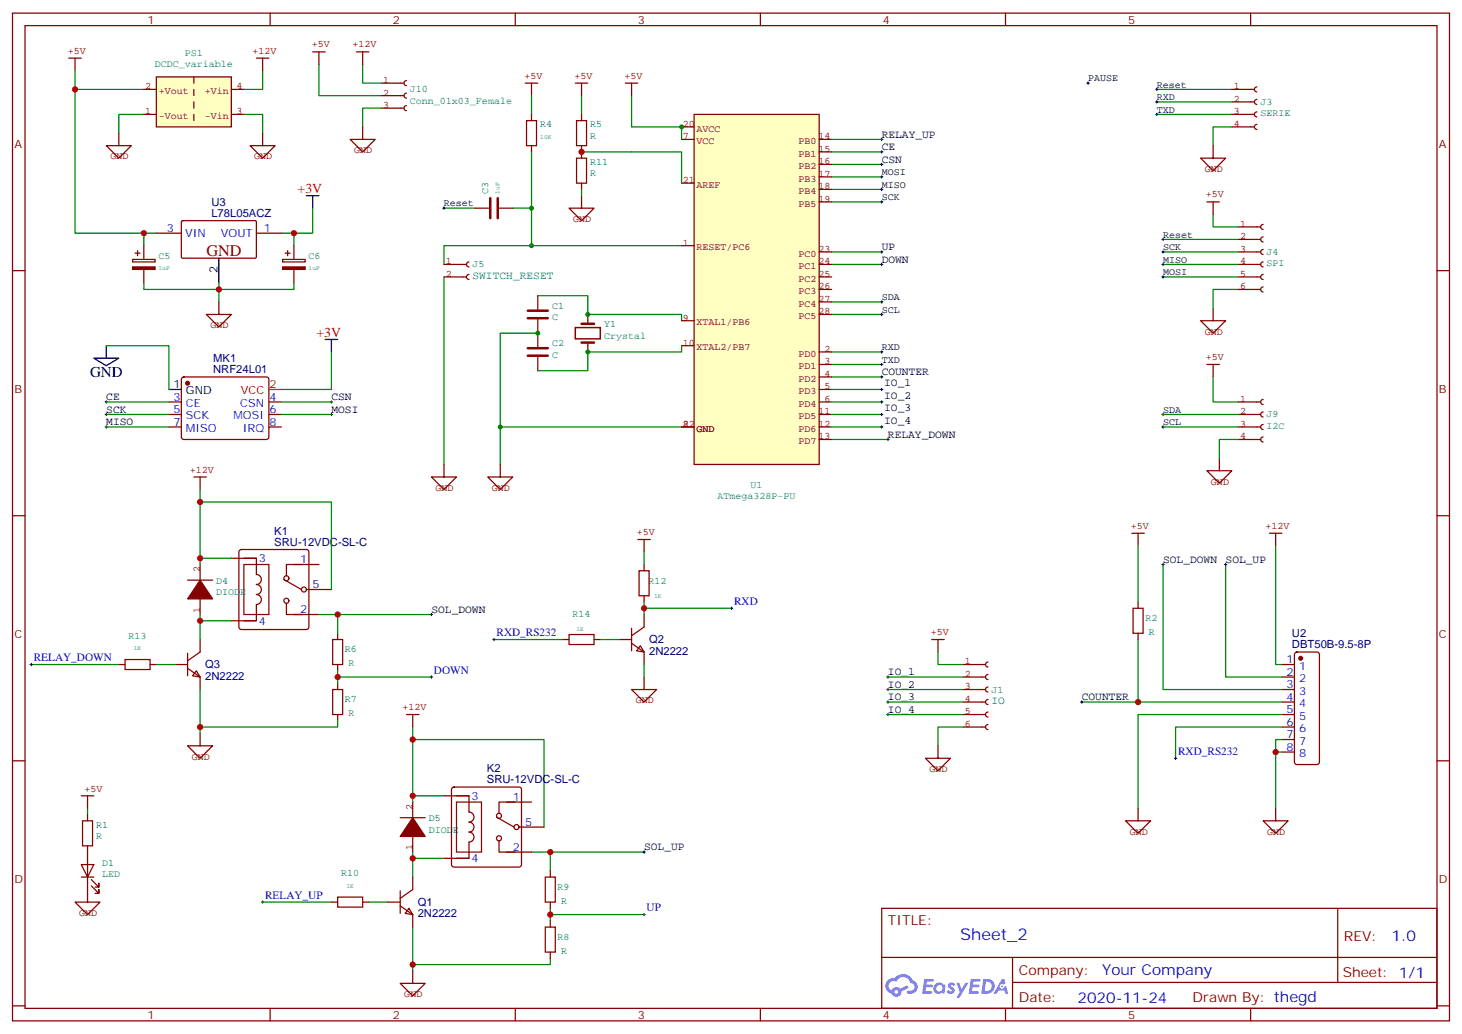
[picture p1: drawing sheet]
<svg xmlns="http://www.w3.org/2000/svg" width="412mm" height="292mm" viewBox="0 0 412 292" stroke-linecap="round" stroke-linejoin="round" font-family="sans-serif">
<g fill="none" stroke="#870000" stroke-width=".35">
<path d="M3.5 3.7h405.4v284.3h-405.4zM7.1 7.2h398.2v277.3h-398.2zM76.2 3.7v3.5M145.3 3.7v3.5M214.5 3.7v3.5M283.6 3.7v3.5M352.8 3.7v3.5M3.5 76.4h3.6M405.3 76.4h3.6M3.5 145.5h3.6M405.3 145.5h3.6M3.5 214.7h3.6"/>
<path d="M405.3 214.7h3.6M248.7 256.3h156.6v28.2h-156.6zM377.3 256.3v20.9M248.7 270.1h156.5M285.6 277.2h119.6M285.6 270.1v14.2M3.5 283.8h3.6M76.2 284.5v3.5M145.3 284.5v3.5M214.5 284.5v3.5M283.6 284.5v3.5M352.8 284.5v3.5"/>
<path d="M405.3 283.8h3.6"/>
</g>
<g fill="#5487ff">
<path d="M267.7 277.5a1.22 1.22 0 0 1 1.7 .2l-.4 .6a.47 .47 0 0 0-.3-.4 .47 .47 0 0 0-.5 .2v.1a1.23 1.23 0 0 1 .8 1.9 1.44 1.44 0 0 1-2-.2l.5-.6 .7 .5a.29 .29 0 0 0 .3-.3 .29 .29 0 0 0-.2-.3 1.04 1.04 0 0 1-.6-1.7z"/>
<path d="M260.7 276.2h2.4l.3 .2-.2 .5-1.8 .1-.1 .8h1.5l.3 .4-.3 .4h-1.6l-.2 1.1h1.7l.2 .3-.2 .3-2.6 .1z"/>
<path d="M273.8 276.2h2.4l.3 .2-.1 .5-1.8 .1-.2 .8h1.6l.3 .4-.4 .4-1.6-.1-.1 1.1 1.7 .1 .2 .3-.2 .3-2.6 .1z"/>
<path d="M282.6 276.2h.7l.3 1.3-.6 .3a.69 .69 0 0 0-1 .3 .69 .69 0 0 0 .4 .9 .69 .69 0 0 0 .9-.6l.5-.2 .6 2.2h-.8l-.2-.9h-1.8l-.5 .9h-.8z"/>
<path d="M269.8 277.3h.8l.6 1.8 1.1-1.8h.9l-2.6 4.2h-.8l.9-1.5z"/>
<path d="M277.4 276.2l-.6 4.2h1.3a2.11 2.11 0 0 0 2.5-2.1 2.11 2.11 0 0 0-2.5-2.1zM278.1 277a1.39 1.39 0 0 1 1.7 1.4 1.39 1.39 0 0 1-1.8 1.2h-.3z"/>
<path d="M263.7 277.8a1.54 1.54 0 0 0-.1 2.2 1.54 1.54 0 0 0 2.2 .1l.6 .3 .3-2.3-.2-.3h-.4a1.49 1.49 0 0 0-2.4 0zM264 278.8a.94 .94 0 0 1 1.8 0 .94 .94 0 0 1-1.8 0z"/>
<path d="M250.4 276.6a2.18 2.18 0 0 0 1.1 3.7 1.44 1.44 0 0 0 1.6 .9 1.44 1.44 0 0 0 1.2-1.4l2-1.1-.5-.7-1.9 1a1.47 1.47 0 0 0-2.4 .4 1.39 1.39 0 0 1-.7-1.9 1.39 1.39 0 0 1 2-.5 2.12 2.12 0 0 1 2.2-1.3 2.12 2.12 0 0 1 1.9 1.7 1.14 1.14 0 0 1 1.1 1.4 1.14 1.14 0 0 1-1.7 .7 .43 .43 0 0 0-.5 .4 .43 .43 0 0 0 .4 .5 1.98 1.98 0 0 0 2.5-1.2 1.98 1.98 0 0 0-1.2-2.6 3.1 3.1 0 0 0-5.3-.6l-.9 .1zM252.3 279.9a.55 .55 0 0 1 1.1 0 .55 .55 0 0 1-1.1 0z"/>
<circle cx="282.6" cy="278.3" r=".26"/>
</g>
<path d="M74.1 19.9v5.3h-5.3M90 18.2v8.8h17.6M102.3 18.2v5.3h5.3M40.6 25.2h-19.4v40.6h19.4M40.6 32.3h-7.1v5.3M68.8 32.3h5.3v5.3M107.6 30.5h-5.3v5.3M88.2 58.7v7.1h-5.3M234.6 42.9h14.1M234.6 46.4h14.1M44.1 65.8h-3.5v3.5M79.4 65.8h3.5v3.5" fill="none" stroke="#008500" stroke-width=".35"/>
<g fill="none" stroke="#850000" stroke-width=".35">
<path d="M72.3 16.4h3.5M74.1 16.4v3.5M88.2 14.6h3.5M90 14.6v3.6M100.5 14.6h3.6M102.3 14.6v3.6M33.5 37.6v3.5h3.5l-3.5 3.5-3.5-3.5h3.5M74.1 37.6v3.5h3.5l-3.5 3.5-3.5-3.5h3.5M102.3 35.8v3.5h3.5l-3.5 3.6-3.5-3.6h3.5M107.6 30.5h6.3M107.6 27h6.3M107.6 23.5h6.3"/>
<path d="M114.7 29.8a.71 .71 0 0 0-.8 .7 .71 .71 0 0 0 .8 .7M114.7 26.3a.71 .71 0 0 0-.8 .7 .71 .71 0 0 0 .8 .7M114.7 22.8a.71 .71 0 0 0-.8 .7 .71 .71 0 0 0 .8 .7M37.4 73.2h6.3v.7h-6.3zM38.1 71.4h1.4M38.8 70.7v1.4M40.6 69.3v3.9M40.6 76v3.9M79.7 73.2h6.4v.7h-6.4zM80.4 71.4h1.4M81.1 70.7v1.4M82.9 69.3v3.9"/>
<path d="M82.9 76v3.9M61.7 85.2v3.5h3.6l-3.6 3.6-3.5-3.6h3.5"/>
</g>
<g fill="#850000" stroke="#850000" stroke-width=".35">
<path d="M79.7 75.3h6.4v.7h-6.4z"/>
<path d="M37.4 75.3h6.3v.7h-6.3z"/>
</g>
<path d="M44.1 21.7h21.2v14.1h-21.2z" fill="#ffffc2" stroke="#850000" stroke-width=".35"/>
<g fill="none" stroke="#850000" stroke-width=".35">
<path d="M40.6 32.3h3.5M40.6 25.2h3.5M54.7 21.7v1.8M54.7 25.2v1.8M54.7 28.8v1.7M54.7 32.3v1.7M65.3 32.3h3.5M65.3 25.2h3.5M148.2 23.5h3.5M148.5 34h2.8v7.1h-2.8zM149.9 23.5v3.5M149.9 32.3v1.7"/>
<path d="M162.3 23.5h3.5M162.6 34h2.9v7.1h-2.9zM164 23.5v3.5M164 32.3v1.7M176.4 23.5h3.5M178.2 23.5v3.5M347.5 32.3h6.3M347.5 25.2h6.3M347.5 35.8h6.3M347.5 28.8h6.3M354.5 35.1a.71 .71 0 0 0-.7 .7 .71 .71 0 0 0 .7 .7M354.5 31.6a.71 .71 0 0 0-.7 .7 .71 .71 0 0 0 .7 .7"/>
<path d="M354.5 28a.71 .71 0 0 0-.7 .8 .71 .71 0 0 0 .7 .7M354.5 24.5a.71 .71 0 0 0-.7 .7 .71 .71 0 0 0 .7 .7M134.1 58.7h3.8M140.8 58.7h3.8M149.9 41.1v1.8M164 55.2v3.5h3.6l-3.6 3.6-3.5-3.6h3.5M164 41.1v1.8M340.4 57h3.6M342.2 41.1v3.5h3.5l-3.5 3.6-3.5-3.6h3.5M342.2 57v3.5M349.2 78.1h6.4M349.2 74.6h6.4"/>
<path d="M349.2 71.1h6.4M349.2 67.6h6.4M349.2 64h6.4M356.3 77.4a.71 .71 0 0 0-.7 .7 .71 .71 0 0 0 .7 .7M356.3 73.9a.71 .71 0 0 0-.7 .7 .71 .71 0 0 0 .7 .7M356.3 70.4a.71 .71 0 0 0-.7 .7 .71 .71 0 0 0 .7 .7M356.3 66.9a.71 .71 0 0 0-.7 .7 .71 .71 0 0 0 .7 .7M356.3 63.3a.71 .71 0 0 0-.7 .7 .71 .71 0 0 0 .7 .7M342.2 87v3.5h3.5l-3.5 3.5-3.5-3.5h3.5M349.2 81.7h6.4M356.3 81a.71 .71 0 0 0-.7 .7 .71 .71 0 0 0 .7 .7M340.4 102.8h3.6"/>
<path d="M342.2 102.8v3.6M349.2 116.9h6.4M349.2 113.4h6.4M356.3 119.8a.71 .71 0 0 0-.7 .7 .71 .71 0 0 0 .7 .7M356.3 116.2a.71 .71 0 0 0-.7 .7 .71 .71 0 0 0 .7 .8M356.3 112.7a.71 .71 0 0 0-.7 .7 .71 .71 0 0 0 .7 .7M125.2 131.1v3.5h3.6l-3.6 3.5-3.5-3.5h3.5M344 129.3v3.5h3.5l-3.5 3.5-3.6-3.5h3.6M349.2 124h6.4M349.2 120.5h6.4M356.3 123.3a.71 .71 0 0 0-.7 .7 .71 .71 0 0 0 .7 .7M22.9 224.5h3.6"/>
<path d="M23.3 231.6h2.8v7.1h-2.8zM24.7 238.7v15.8h3.5l-3.5 3.6-3.5-3.6h3.5M24.7 224.5v3.6M24.7 229.8v1.8M22.9 243.9h3.6l-1.8 3.6zM22.9 247.5h3.6M25.8 249.9l2.1 2.2v-1.1v1.1h-1.1M25.8 248.2l2.1 2.1v-1.1v1.1h-1.1"/>
</g>
<g fill="none" stroke="#008500" stroke-width=".35">
<path d="M149.9 27v5.3M164 27v5.3M178.2 27v8.8h14.1v3.5M326.3 32.3h21.2M326.3 28.8h21.2M326.3 25.2h21.2M347.5 35.8h-5.3v5.3M125.2 58.7h8.9M144.6 58.7h5.3M149.9 42.9v26.4M164 42.9h28.3v8.8M234.6 49.9h14.1"/>
<path d="M234.6 53.4h14.1M234.6 57h14.1M125.2 78.1v53M149.9 69.3h-24.7v5.3M149.9 69.3h42.4M234.6 74.6h14.1M234.6 71.1h14.1M328.1 74.6h21.1M328.1 71.1h21.1M328.1 78.1h21.1M328.1 67.6h21.1M342.2 60.5v3.5h7"/>
<path d="M165.8 88.7h26.5v1.8M192.3 97.5v1.8h-26.5M234.6 88.7h14.1M234.6 85.2h14.1M234.6 99.3h14.1M349.2 81.7h-7v5.3M234.6 106.4h14.1M234.6 102.8h14.1M328.1 116.9h21.1M342.2 106.4v7h7M192.3 120.5h-51.2v10.6M234.6 124h15.9"/>
<path d="M328.1 120.5h21.1M349.2 124h-5.2v5.3M24.7 228.1v1.7"/>
</g>
<g fill="none" stroke="#000" stroke-width=".28">
<path d="M306.6 23.5h.7M306.9 23.1v.7M326 32.3h.7M326 28.8h.7M326 25.2h.7M326.3 24.9v.7M326.3 28.4v.7M326.3 31.9v.7M124.9 58.7h.7M125.2 58.4v.7M248.4 46.4h.7M248.4 42.9h.7"/>
<path d="M248.4 49.9h.7M248.4 53.4h.7M248.4 57h.7M248.7 42.5v.7M248.7 46v.7M248.7 49.6v.7M248.7 53.1v.7M248.7 56.6v.7M248.4 74.6h.7M248.4 71.1h.7M248.7 70.7v.7M248.7 74.3v.7"/>
<path d="M327.7 74.6h.7M327.7 71.1h.7M327.7 78.1h.7M327.7 67.6h.7M328.1 67.2v.7M328.1 70.7v.7M328.1 74.3v.7M328.1 77.8v.7M248.4 88.7h.7M248.4 85.2h.7M248.4 99.3h.7M248.7 84.8v.7"/>
<path d="M248.7 88.4v.7M248.7 99v.7M248.4 106.4h.7M248.4 102.8h.7M248.7 102.5v.7M248.7 106v.7M327.7 116.9h.7M328.1 116.6v.7M250.1 124h.7M250.5 123.6v.8M327.7 120.5h.7M328.1 120.1v.7"/>
</g>
<path d="M138.3 55.9v5.7M140.4 55.9v5.7" fill="none" stroke="#850000" stroke-width=".71"/>
<path d="M195.8 32.3h35.3v98.8h-35.3z" fill="#ffffc2" stroke="#850000" stroke-width=".35"/>
<g fill="none" stroke="#850000" stroke-width=".35">
<path d="M19.4 16.4h3.5M21.2 16.4v3.5M192.3 39.3h3.5M192.3 35.8h3.5M231.1 39.3h3.5M162.6 44.6h2.9v7.1h-2.9zM164 42.9v1.7M164 51.7v1.7M192.3 51.7h3.5M231.1 42.9h3.5M231.1 46.4h3.5M231.1 49.9h3.5"/>
<path d="M231.1 53.4h3.5M231.1 57h3.5M125.2 74.6h6.4M125.2 78.1h6.4M132.3 77.4a.71 .71 0 0 0-.7 .7 .71 .71 0 0 0 .7 .7M132.3 73.9a.71 .71 0 0 0-.7 .7 .71 .71 0 0 0 .7 .7M192.3 69.3h3.5M231.1 71.1h3.5M231.1 74.6h3.5M231.1 78.1h3.5M151.7 83.4v3.9M151.7 90.1v7.8"/>
<path d="M165.8 88.7v2.7M165.8 96.7v2.6M192.3 97.5h3.5M192.3 90.5h3.5M231.1 99.3h3.5M231.1 81.7h3.5M231.1 85.2h3.5M231.1 88.7h3.5M151.7 100.7v3.9M231.1 116.9h3.5M231.1 102.8h3.5M231.1 106.4h3.5"/>
<path d="M231.1 109.9h3.5M231.1 113.4h3.5M54.7 134.6h3.5M56.4 134.6v3.5M141.1 131.1v3.5h3.5l-3.5 3.5-3.5-3.5h3.5M192.3 120.5h3.5M231.1 120.5h3.5M231.1 124h3.5M56.4 159.3v5.3M179.9 152.2h3.5M181.7 152.2v3.6M181.7 159.3v1.7"/>
<path d="M319.3 150.5h3.5M321 150.5v3.5M358.1 150.5h3.5M359.8 150.5v3.5M52.9 163.7h7.1M56.4 168.1v5.3M95.2 178.7v1.7M160.5 179h7.1v2.9h-7.1zM180.3 161h2.8v7.1h-2.8zM181.7 168.1v1.8M319.6 171.6h2.8v7.1h-2.8zM321 169.9v1.7"/>
<path d="M321 178.7v1.7M33.5 187.5h1.8M35.3 186.1h7v2.8h-7zM42.3 187.5h1.8M93.8 180.4h2.9v7.1h-2.9zM93.8 194.6h2.9v7h-2.9zM95.2 187.5v1.8M95.2 192.8v1.8M158.7 180.4h1.8M167.6 180.4h1.7M181.7 191v3.6h3.5l-3.5 3.5-3.5-3.5h3.5M262.8 180.4h3.5"/>
<path d="M264.6 180.4v3.6M271.6 187.5h6.4M271.6 198.1h6.4M271.6 194.6h6.4M271.6 191h6.4M278.7 197.4a.71 .71 0 0 0-.7 .7 .71 .71 0 0 0 .7 .7M278.7 193.9a.71 .71 0 0 0-.7 .7 .71 .71 0 0 0 .7 .7M278.7 190.3a.71 .71 0 0 0-.7 .7 .71 .71 0 0 0 .7 .7M278.7 186.8a.71 .71 0 0 0-.7 .7 .71 .71 0 0 0 .7 .7M56.4 206.9v3.5h3.6l-3.6 3.6-3.5-3.6h3.5M95.2 201.6v1.8M114.7 201.6h3.5"/>
<path d="M116.4 201.6v3.5M264.6 210.4v3.6h3.5l-3.5 3.5-3.5-3.5h3.5M271.6 201.6h6.4M271.6 205.1h6.4M278.7 204.4a.71 .71 0 0 0-.7 .7 .71 .71 0 0 0 .7 .7M278.7 200.9a.71 .71 0 0 0-.7 .7 .71 .71 0 0 0 .7 .7M112.9 230.7h7M116.4 226.3v5.3M116.4 235.1v5.3M321 228.1v3.5h3.6l-3.6 3.5-3.5-3.5h3.5M359.8 228.1v3.5h3.6l-3.6 3.5-3.5-3.5h3.5M93.5 254.5h1.7"/>
<path d="M95.2 253.1h7.1v2.8h-7.1zM102.3 254.5h1.8M153.8 247.5h2.8v7h-2.8zM155.2 245.7v1.8M155.2 254.5v1.8M155.2 259.8v1.8M116.4 273.9v3.6h3.5l-3.5 3.5-3.5-3.5h3.5M153.8 261.6h2.8v7h-2.8zM155.2 268.6v1.8"/>
</g>
<path d="M151.7 94h-10.6v26.5M151.7 83.4h14.1v5.3M165.8 99.3v5.3h-14.1M250.5 191h21.1M250.5 194.6h21.1M250.5 198.1h21.1M264.6 184v3.5h7M250.5 201.6h21.1M271.6 205.1h-7v5.3" fill="none" stroke="#008500" stroke-width=".35"/>
<path d="M148.9 98.2h5.6M148.9 89.8h5.6M148.9 87.7h5.6M164 91.4h3.6M164 96.7h3.6M148.9 100.4h5.6" fill="none" stroke="#850000" stroke-width=".71"/>
<path d="M162.3 92.4h7v3.2h-7z" fill="none" stroke="#850000" stroke-width=".42"/>
<g fill="none" stroke="#870000" stroke-width=".35">
<path d="M44.1 65.8h7.1M51.2 62.4l.3-.1h20.6l.2 .3v10.1l-.3 .1h-20.7l-.1-.3zM72.3 65.8h7.1M47.6 113.4h3.6M47.6 116.9h3.6M51.4 106.6l.5-.2h23.2l.5 .2 .2 .5v16.5l-.7 .4-23.5-.1-.4-.6v-16.2zM75.8 113.4h3.6M75.8 116.9h3.6M47.6 120.5h3.6M75.8 120.5h3.6M65.3 157.5h7M67.6 155.3l.5-.3h18.3l.5 .3 .2 .5v21.1l-.2 .5-.5 .2h-18.3l-.5-.2-.2-.5v-21.1z"/>
<path d="M68.8 157.5h3.5v4.6a1.41 1.41 0 0 1 1.4 1.4 1.41 1.41 0 0 1-1.4 1.4 1.41 1.41 0 0 1 1.4 1.4 1.41 1.41 0 0 1-1.4 1.4 1.41 1.41 0 0 1 1.4 1.5 1.41 1.41 0 0 1-1.4 1.4v4.6h-3.5M82.9 159.3h7.1M85.4 159.3h-4.6v3.2M65.3 175.2h7M80.1 163.5l4.9 2.8M80.8 170.2v3.2h4.6M82.9 173.4h7.1M86.4 166.3h7.1M178.2 177.3v6.3M181.7 173.4v3.5l-3.5 2.5M49.4 187.5h3.5M52.9 188.6l3.5 2.4v3.6"/>
<path d="M52.9 184.3v6.4M55.4 189.3l1 1.7-2.1-.3zM56.4 180.4v3.6l-3.5 2.4M174.6 180.4h3.6M178.2 181.5l3.5 2.5v3.5M180.6 182.2l1.1 1.8-2.1-.4zM361.6 187.5h3.5M361.6 191h3.5M361.6 194.6h3.5M361.6 198.1h3.5M365.4 184.2l.4-.2h5.7l.5 .2 .2 .5v30.3l-.3 .5-.4 .2h-5.7l-.5-.2-.2-.5v-30.3zM361.6 201.6h3.5"/>
<path d="M361.6 205.1h3.5M361.6 208.7h3.5M361.6 212.2h3.5M125.2 224.5h7.1M127.6 222.3l.5-.2h18.3l.5 .2 .2 .5v21.1l-.2 .5-.5 .3h-18.3l-.5-.3-.2-.5v-21.1zM128.8 224.5h3.5v4.6a1.41 1.41 0 0 1 1.4 1.4 1.41 1.41 0 0 1-1.4 1.5 1.41 1.41 0 0 1 1.4 1.4 1.41 1.41 0 0 1-1.4 1.4 1.41 1.41 0 0 1 1.4 1.4 1.41 1.41 0 0 1-1.4 1.4v4.6h-3.5M140.1 230.5l4.9 2.9M140.8 237.2v3.2h4.5M142.9 226.3h7M145.3 226.3h-4.5v3.2M146.4 233.4h7.1M109.4 254.5h3.5"/>
<path d="M112.9 255.6l3.5 2.5v3.5M112.9 251.4v6.3M115.4 256.3l1 1.8-2.1-.4zM116.4 247.5v3.5l-3.5 2.5M125.2 242.2h7.1M142.9 240.4h7"/>
<circle cx="80.8" cy="163.2" r=".71"/>
<circle cx="80.8" cy="169.5" r=".71"/>
<circle cx="85.7" cy="166.3" r=".71"/>
<circle cx="140.8" cy="236.5" r=".71"/>
<circle cx="140.8" cy="230.2" r=".71"/>
<circle cx="145.7" cy="233.4" r=".71"/>
</g>
<path d="M86.4 55.2h3.6M88.2 55.2v3.5M61.7 72.8v7.1M30 97.5v3.6M91.7 95.8h3.5M93.5 95.8v3.5M26.5 101.1h7l-3.5 2.1zM47.6 109.9h3.6" fill="none" stroke="#000" stroke-width=".35"/>
<g fill="none" stroke="#008700" stroke-width=".35">
<path d="M21.2 19.9v5.3M234.6 39.3h14.1M164 53.4v1.8M40.6 79.9v1.8h42.3v-1.8M61.7 79.9v5.3M30 97.5h17.6v12.4M93.5 99.3v10.6h-14.1M30 113.4h17.6M30 116.9h17.6M79.4 113.4h14.1M79.4 116.9h14.1M234.6 113.4h14.1"/>
<path d="M234.6 116.9h14.1M234.6 109.9h14.1M30 120.5h17.6M56.4 138.1v3.5M234.6 120.5h14.1M56.4 157.5v-15.9h37.1v24.7M65.3 157.5h-8.9v1.8M181.7 155.8v3.5M321 154v15.9M328.1 159.3v35.3h33.5M345.7 159.3v31.7h15.9M359.8 154v33.5h1.8"/>
<path d="M56.4 173.4v7M56.4 175.2h8.9M90 173.4h5.2v5.3M95.2 173.4h26.5M181.7 169.9v3.5M181.7 171.6h24.7M8.8 187.5h24.7M44.1 187.5h5.3M56.4 194.6v12.3M95.2 189.3v3.5M95.2 191h26.5M139.3 180.4h19.4"/>
<path d="M169.3 180.4h5.3M181.7 187.5v3.5M305.2 198.1h56.4M321 180.4v17.7M95.2 203.4v1.7h-38.8M116.4 205.1v3.6M361.6 205.1h-30v8.9M361.6 212.2h-1.8v15.9M361.6 208.7h-1.8v3.5M361.6 201.6h-40.6v26.5M116.4 224.5v-15.8h37.1v24.7M125.2 224.5h-8.8v1.8"/>
<path d="M74.1 254.5h19.4M104.1 254.5h5.3M116.4 240.4v7.1M116.4 242.2h8.8M149.9 240.4h5.3v5.3M155.2 258.1h26.5M155.2 256.3v3.5M155.2 240.4h26.5M116.4 261.6v12.3M155.2 270.4v1.8h-38.8"/>
</g>
<g fill="#870000" stroke="#870000" stroke-width=".35">
<circle cx="52.9" cy="108.1" r=".53"/>
<circle cx="366.9" cy="185.7" r=".53"/>
</g>
<path d="M75.8 109.9h3.6" fill="none" stroke="#f00" stroke-width=".35"/>
<g fill="none" stroke="#000" stroke-width=".28">
<path d="M248.4 39.3h.7M248.7 39v.7M29.6 113.4h.7M29.6 116.9h.7M30 113.1v.7M30 116.6v.7M93.1 113.4h.7M93.1 116.9h.7M93.5 113.1v.7M93.5 116.6v.7M248.4 113.4h.7M248.4 116.9h.7"/>
<path d="M248.4 109.9h.7M248.7 109.5v.7M248.7 113.1v.7M248.7 116.6v.7M29.6 120.5h.7M30 120.1v.7M248.4 120.5h.7M248.7 120.1v.7M327.7 159.3h.7M328.1 158.9v.7M345.4 159.3h.7M345.7 158.9v.7"/>
<path d="M121.4 173.4h.7M121.7 173v.7M206 171.6h.7M206.4 171.3v.7M8.5 187.5h.7M8.8 187.1v.8M121.4 191h.7M121.7 190.7v.7M139 180.4h.7M139.3 180.1v.7M250.1 191h.7M250.1 198.1h.7"/>
<path d="M250.1 194.6h.7M250.5 190.7v.7M250.5 194.2v.7M250.5 197.7v.7M304.8 198.1h.7M305.2 197.7v.7M250.1 201.6h.7M250.5 201.3v.7M331.3 214h.7M331.6 213.6v.7M73.7 254.5h.7M74.1 254.2v.7"/>
<path d="M181.3 258.1h.7M181.3 240.4h.7M181.7 240.1v.7M181.7 257.7v.7"/>
</g>
<path d="M68.8 159.3h7v14.1h-7zM128.8 226.3h7v14.1h-7z" fill="none" stroke="#870f00" stroke-width=".35"/>
<g fill="#850000" stroke="#850000" stroke-width=".35">
<path d="M56.4 163.7l3.6 5.3h-7.1z"/>
<path d="M116.4 230.7l3.5 5.3h-7z"/>
</g>
<g fill="#008500">
<circle cx="149.9" cy="58.7" r=".71"/>
<circle cx="149.9" cy="69.3" r=".71"/>
<circle cx="192.3" cy="35.8" r=".71"/>
<circle cx="141.1" cy="120.5" r=".71"/>
<circle cx="151.7" cy="94" r=".71"/>
<circle cx="165.8" cy="99.3" r=".71"/>
<circle cx="165.8" cy="88.7" r=".71"/>
</g>
<g fill="#c00">
<circle cx="40.6" cy="65.8" r=".88"/>
<circle cx="82.9" cy="65.8" r=".88"/>
<circle cx="61.7" cy="81.7" r=".88"/>
<circle cx="21.2" cy="25.2" r=".88"/>
<circle cx="164" cy="42.9" r=".88"/>
<circle cx="56.4" cy="175.2" r=".88"/>
<circle cx="56.4" cy="157.5" r=".88"/>
<circle cx="56.4" cy="205.1" r=".88"/>
<circle cx="56.4" cy="141.6" r=".88"/>
<circle cx="95.3" cy="191" r=".88"/>
<circle cx="155.2" cy="258.1" r=".88"/>
<circle cx="116.4" cy="208.7" r=".88"/>
<circle cx="116.4" cy="272.2" r=".88"/>
<circle cx="116.4" cy="224.5" r=".88"/>
<circle cx="116.4" cy="242.2" r=".88"/>
<circle cx="181.7" cy="171.6" r=".88"/>
<circle cx="95.3" cy="173.4" r=".88"/>
<circle cx="155.2" cy="240.4" r=".88"/>
<circle cx="359.8" cy="212.2" r=".88"/>
<circle cx="321" cy="198.1" r=".88"/>
</g>
<text font-size="4.6" fill="#800" x="58.2" y="72.1">GND</text>
<text font-size="4.6" fill="#00f" x="270.8" y="265.3">Sheet_2</text>
<text font-size="4.2" x="25.4" y="106.4">GND</text>
<g font-size="4.2" fill="#00f">
<text x="392.5" y="265.6">1.0</text>
<text x="310.9" y="275.1">Your Company</text>
<text x="304" y="282.9">2020-11-24</text>
</g>
<g font-size="3.9" fill="#f00">
<text x="84" y="54.5">+3V</text>
<text x="89.3" y="95.1">+3V</text>
</g>
<g font-size="3.9" fill="#800">
<text x="250.5" y="260.9">TITLE:</text>
<text x="379.1" y="265.6">REV:</text>
<text x="287.4" y="275.1">Company:</text>
<text x="378.7" y="275.7">Sheet: 1/1</text>
<text x="287.4" y="282.8">Date:</text>
<text x="336.4" y="282.8">Drawn By: thegd</text>
</g>
<g font-size="3.2" fill="#800">
<text x="41.6" y="6.7">1</text>
<text x="110.8" y="6.7">2</text>
<text x="179.9" y="6.7">3</text>
<text x="249.1" y="6.7">4</text>
<text x="318.2" y="6.7">5</text>
<text x="4.1" y="41.8">A</text>
<text x="405.9" y="41.8">A</text>
<text x="4.1" y="110.9">B</text>
<text x="405.9" y="110.9">B</text>
<text x="4.1" y="180.1">C</text>
<text x="405.9" y="180.1">C</text>
<text x="4.1" y="249.2">D</text>
<text x="405.9" y="249.2">D</text>
<text x="41.6" y="287.5">1</text>
<text x="110.8" y="287.5">2</text>
<text x="179.9" y="287.5">3</text>
<text x="249.1" y="287.5">4</text>
<text x="318.2" y="287.5">5</text>
</g>
<g font-size="3.2">
<text x="248.7" y="38.8">RELAY_UP</text>
<text x="248.7" y="45.9">CSN</text>
<text x="248.7" y="42.3">CE</text>
<text x="248.7" y="70.6">UP</text>
<text x="61.4" y="77" transform="rotate(-90 61.4 77)">2</text>
<text x="248.7" y="74.1">DOWN</text>
<text x="248.7" y="105.8">COUNTER</text>
<text x="30" y="112.9">CE</text>
<text x="49" y="109.5">1</text>
<text x="52.5" y="111.3">GND</text>
<text x="93.5" y="112.9">CSN</text>
<text x="249.4" y="109">IO_1</text>
<text x="249.4" y="112.5">IO_2</text>
<text x="30" y="116.4">SCK</text>
<text x="30" y="119.9">MISO</text>
<text x="93.5" y="116.4">MOSI</text>
<text x="249.4" y="116.1">IO_3</text>
<text x="249.4" y="119.6">IO_4</text>
<text x="250.5" y="123.5">RELAY_DOWN</text>
<text x="328.1" y="158.8">SOL_DOWN</text>
<text x="345.7" y="158.8">SOL_UP</text>
<text x="121.7" y="172.9">SOL_DOWN</text>
<text x="250.5" y="190.5">IO_1</text>
<text x="250.5" y="194">IO_2</text>
<text x="250.5" y="197.6">IO_3</text>
<text x="305.2" y="197.6">COUNTER</text>
<text x="250.5" y="201.1">IO_4</text>
<text x="181.7" y="239.9">SOL_UP</text>
</g>
<g font-size="3.2" fill="#000080">
<text x="59.6" y="58">U3</text>
<text x="59.6" y="61.2">L78L05ACZ</text>
<text x="60.1" y="105.3">NRF24L01</text>
<text x="60.1" y="102.1">MK1</text>
<text x="77.4" y="154">SRU-12VDC-SL-C</text>
<text x="77.4" y="150.8">K1</text>
<text x="364.4" y="179.6">U2</text>
<text x="183.1" y="184.7">2N2222</text>
<text x="183.1" y="181.5">Q2</text>
<text x="364.4" y="182.8">DBT50B-9.5-8P</text>
<text x="57.9" y="191.7">2N2222</text>
<text x="57.9" y="188.6">Q3</text>
<text x="137.3" y="221">SRU-12VDC-SL-C</text>
<text x="137.3" y="217.8">K2</text>
<text x="117.8" y="255.6">Q1</text>
<text x="117.8" y="258.8">2N2222</text>
</g>
<g font-size="3.2" fill="#00f">
<text x="47" y="65.4">3</text>
<text x="74.4" y="65.4">1</text>
<text x="52.2" y="66.9">VIN</text>
<text x="62.3" y="66.9">VOUT</text>
<text x="49" y="113.1">3</text>
<text x="76" y="113.1">4</text>
<text x="49" y="116.6">5</text>
<text x="52.5" y="114.8">CE</text>
<text x="52.5" y="118.4">SCK</text>
<text x="65.9" y="118.4">MOSI</text>
<text x="67.8" y="114.8">CSN</text>
<text x="76" y="116.6">6</text>
<text x="49" y="120.1">7</text>
<text x="52.5" y="121.9">MISO</text>
<text x="68.5" y="121.9">IRQ</text>
<text x="76" y="120.1">8</text>
<text x="73" y="158.6">3</text>
<text x="84.7" y="158.9">1</text>
<text x="88.2" y="166">5</text>
<text x="84.7" y="173">2</text>
<text x="207.1" y="170.7">RXD</text>
<text x="73" y="176.2">4</text>
<text x="140.1" y="179.6">RXD_RS232</text>
<text x="9.5" y="186.6">RELAY_DOWN</text>
<text x="122.4" y="190.1">DOWN</text>
<text x="362.9" y="187.1">1</text>
<text x="362.9" y="190.7">2</text>
<text x="366.4" y="188.9">1</text>
<text x="362.9" y="194.2">3</text>
<text x="362.9" y="197.7">4</text>
<text x="366.4" y="192.4">2</text>
<text x="366.4" y="196">3</text>
<text x="362.9" y="201.3">5</text>
<text x="366.4" y="199.5">4</text>
<text x="366.4" y="203">5</text>
<text x="362.9" y="204.8">6</text>
<text x="362.9" y="208.3">7</text>
<text x="366.4" y="206.6">6</text>
<text x="332.3" y="213.1">RXD_RS232</text>
<text x="362.9" y="211.8">8</text>
<text x="366.4" y="210.1">7</text>
<text x="366.4" y="213.6">8</text>
<text x="133" y="225.6">3</text>
<text x="144.6" y="226">1</text>
<text x="148.2" y="233">5</text>
<text x="133" y="243.2">4</text>
<text x="144.6" y="240.1">2</text>
<text x="74.8" y="253.6">RELAY_UP</text>
<text x="182.4" y="257.2">UP</text>
</g>
<g font-size="3.2" fill="#008484">
<text x="133.3" y="78.7">SWITCH_RESET</text>
<text x="279.7" y="198.6">IO</text>
</g>
<g font-size="3.2" fill="#f00">
<text x="67.9" y="111.3">VCC</text>
<text x="76" y="109.5">2</text>
</g>
<g font-size="2.8" fill="#840000">
<text x="19.2" y="15.2">+5V</text>
<text x="71.2" y="15.2">+12V</text>
<text x="87.9" y="13.4">+5V</text>
<text x="99.4" y="13.4">+12V</text>
<text x="108.1" y="23.4">1</text>
<text x="147.9" y="22.2">+5V</text>
<text x="162" y="22.2">+5V</text>
<text x="176.1" y="22.2">+5V</text>
<text x="40.9" y="25.2">2</text>
<text x="44.8" y="26.5">+Vout</text>
<text x="57.8" y="26.5">+Vin</text>
<text x="66.7" y="25.2">4</text>
<text x="108.1" y="27">2</text>
<text x="348" y="25.2">1</text>
<text x="348" y="28.7">2</text>
<text x="40.9" y="32.2">1</text>
<text x="44.8" y="33.6">-Vout</text>
<text x="57.8" y="33.6">-Vin</text>
<text x="66.7" y="32.2">3</text>
<text x="108.1" y="30.5">3</text>
<text x="192.6" y="35.8">20</text>
<text x="348" y="32.2">3</text>
<text x="348" y="35.8">4</text>
<text x="192.6" y="39.3">7</text>
<text x="196.5" y="37.1">AVCC</text>
<text x="196.5" y="40.7">VCC</text>
<text x="225.3" y="40.7">PB0</text>
<text x="230.9" y="39.3">14</text>
<text x="31.2" y="45">GND</text>
<text x="71.7" y="45">GND</text>
<text x="99.9" y="43.2">GND</text>
<text x="225.3" y="44.2">PB1</text>
<text x="225.3" y="47.7">PB2</text>
<text x="230.9" y="42.8">15</text>
<text x="230.9" y="46.4">16</text>
<text x="192.6" y="51.6">21</text>
<text x="196.5" y="53">AREF</text>
<text x="225.3" y="51.2">PB3</text>
<text x="230.9" y="49.9">17</text>
<text x="230.9" y="53.4">18</text>
<text x="339.8" y="48.5">GND</text>
<text x="225.3" y="54.8">PB4</text>
<text x="225.3" y="58.3">PB5</text>
<text x="230.9" y="56.9">19</text>
<text x="340.2" y="55.7">+5V</text>
<text x="161.7" y="62.6">GND</text>
<text x="349.8" y="64">1</text>
<text x="192.6" y="69.3">1</text>
<text x="196.5" y="70.6">RESET/PC6</text>
<text x="230.9" y="71">23</text>
<text x="349.8" y="67.5">2</text>
<text x="349.8" y="71">3</text>
<text x="125.8" y="74.6">1</text>
<text x="225.3" y="72.4">PC0</text>
<text x="225.3" y="75.9">PC1</text>
<text x="230.9" y="74.6">24</text>
<text x="349.8" y="74.6">4</text>
<text x="125.8" y="78.1">2</text>
<text x="225.3" y="79.5">PC2</text>
<text x="225.3" y="83">PC3</text>
<text x="230.9" y="78.1">25</text>
<text x="230.9" y="81.6">26</text>
<text x="349.8" y="78.1">5</text>
<text x="349.8" y="81.6">6</text>
<text x="225.3" y="86.5">PC4</text>
<text x="230.9" y="85.2">27</text>
<text x="230.9" y="88.7">28</text>
<text x="59.4" y="92.6">GND</text>
<text x="192.6" y="90.5">9</text>
<text x="196.5" y="91.8">XTAL1/PB6</text>
<text x="225.3" y="90">PC5</text>
<text x="339.8" y="94.4">GND</text>
<text x="192.6" y="97.5">10</text>
<text x="196.5" y="98.9">XTAL2/PB7</text>
<text x="225.3" y="100.6">PD0</text>
<text x="232.6" y="99.3">2</text>
<text x="340.2" y="101.6">+5V</text>
<text x="225.3" y="104.2">PD1</text>
<text x="225.3" y="107.7">PD2</text>
<text x="232.6" y="102.8">3</text>
<text x="232.6" y="106.3">4</text>
<text x="225.3" y="111.2">PD3</text>
<text x="232.6" y="109.9">5</text>
<text x="232.6" y="113.4">6</text>
<text x="349.8" y="113.4">1</text>
<text x="225.3" y="118.3">PD5</text>
<text x="225.3" y="114.7">PD4</text>
<text x="230.9" y="116.9">11</text>
<text x="349.8" y="116.9">2</text>
<text x="192.6" y="120.4">22</text>
<text x="192.6" y="120.4">8</text>
<text x="196.5" y="121.8">GND</text>
<text x="225.3" y="121.8">PD6</text>
<text x="225.3" y="125.3">PD7</text>
<text x="230.9" y="120.4">12</text>
<text x="230.9" y="124">13</text>
<text x="349.8" y="120.4">3</text>
<text x="349.8" y="124">4</text>
<text x="53.6" y="133.3">+12V</text>
<text x="341.6" y="136.7">GND</text>
<text x="122.9" y="138.5">GND</text>
<text x="138.7" y="138.5">GND</text>
<text x="319" y="149.2">+5V</text>
<text x="357" y="149.2">+12V</text>
<text x="179.7" y="151">+5V</text>
<text x="56.4" y="161.5" transform="rotate(-90 56.4 161.5)">2</text>
<text x="56.4" y="172.9" transform="rotate(-90 56.4 172.9)">1</text>
<text x="262.6" y="179.2">+5V</text>
<text x="272.2" y="187.5">1</text>
<text x="272.2" y="191">2</text>
<text x="272.2" y="194.5">3</text>
<text x="113.6" y="200.4">+12V</text>
<text x="179.3" y="198.5">GND</text>
<text x="272.2" y="198">4</text>
<text x="272.2" y="201.6">5</text>
<text x="272.2" y="205.1">6</text>
<text x="54.1" y="214.3">GND</text>
<text x="262.2" y="217.9">GND</text>
<text x="23.9" y="223.5">+5V</text>
<text x="116.4" y="228.5" transform="rotate(-90 116.4 228.5)">2</text>
<text x="116.4" y="239.9" transform="rotate(-90 116.4 239.9)">1</text>
<text x="318.7" y="235.5">GND</text>
<text x="357.5" y="235.5">GND</text>
<text x="22.3" y="258.4">GND</text>
<text x="114.1" y="281.4">GND</text>
</g>
<g font-size="2.8" fill="#008484">
<text x="52.1" y="15.8">PS1</text>
<text x="43.7" y="19">DCDC_variable</text>
<text x="115.6" y="29.3">Conn_01x03_Female</text>
<text x="115.6" y="26.1">J10</text>
<text x="355.5" y="29.6">J3</text>
<text x="152.4" y="35.9">R4</text>
<text x="166.5" y="35.9">R5</text>
<text x="355.5" y="32.8">SERIE</text>
<text x="166.5" y="39.2">R</text>
<text x="166.5" y="46.5">R11</text>
<text x="166.5" y="49.7">R</text>
<text x="137.7" y="54.7" transform="rotate(-90 137.7 54.7)">C3</text>
<text x="357.3" y="71.9">J4</text>
<text x="44.7" y="73">C5</text>
<text x="87.1" y="73">C6</text>
<text x="133.3" y="75.5">J5</text>
<text x="357.3" y="75.1">SPI</text>
<text x="155.8" y="87.1">C1</text>
<text x="155.8" y="90.3">C</text>
<text x="170.4" y="95.6">Crystal</text>
<text x="170.4" y="92.4">Y1</text>
<text x="155.8" y="100.9">C</text>
<text x="155.8" y="97.7">C2</text>
<text x="357.3" y="117.8">J9</text>
<text x="357.3" y="121">I2C</text>
<text x="211.7" y="137.7">U1</text>
<text x="202.4" y="140.9">ATmega328P-PU</text>
<text x="61" y="167.9">DIODE</text>
<text x="61" y="164.7">D4</text>
<text x="182.9" y="164.7">R12</text>
<text x="161.4" y="174.2">R14</text>
<text x="323.1" y="175.3">R2</text>
<text x="324.1" y="179.2">R</text>
<text x="36.3" y="180.2">R13</text>
<text x="97.3" y="184.1">R6</text>
<text x="98.3" y="188">R</text>
<text x="279.7" y="195.4">J1</text>
<text x="97.3" y="198.2">R7</text>
<text x="98.3" y="202.1">R</text>
<text x="27.2" y="233.5">R1</text>
<text x="120.9" y="231.7">D5</text>
<text x="27.2" y="236.7">R</text>
<text x="120.9" y="234.9">DIODE</text>
<text x="28.9" y="244.3">D1</text>
<text x="28.9" y="247.5">LED</text>
<text x="96.2" y="247.2">R10</text>
<text x="157.3" y="251.1">R9</text>
<text x="158.3" y="255.1">R</text>
<text x="157.3" y="265.2">R8</text>
<text x="158.3" y="269.2">R</text>
</g>
<g font-size="2.8">
<text x="306.9" y="22.9">PAUSE</text>
<text x="326.3" y="28.2">RXD</text>
<text x="326.3" y="24.7">Reset</text>
<text x="326.3" y="31.8">TXD</text>
<text x="248.7" y="49.4">MOSI</text>
<text x="248.7" y="52.9">MISO</text>
<text x="125.2" y="58.2">Reset</text>
<text x="248.7" y="56.4">SCK</text>
<text x="328.1" y="70.6">SCK</text>
<text x="328.1" y="67">Reset</text>
<text x="328.1" y="77.6">MOSI</text>
<text x="328.1" y="74.1">MISO</text>
<text x="248.7" y="88.2">SCL</text>
<text x="248.7" y="84.7">SDA</text>
<text x="248.7" y="98.8">RXD</text>
<text x="248.7" y="102.3">TXD</text>
<text x="328.1" y="116.4">SDA</text>
<text x="328.1" y="119.9">SCL</text>
</g>
<g font-size="1.8" fill="#008484">
<text x="152.4" y="39.2">10K</text>
<text x="140.9" y="54.7" transform="rotate(-90 140.9 54.7)">1uF</text>
<text x="44.7" y="76.2">1uF</text>
<text x="87.1" y="76.2">1uF</text>
<text x="184.5" y="168.6">1K</text>
<text x="162.6" y="178">1K</text>
<text x="37.7" y="183.4">1K</text>
<text x="97.7" y="250.4">1K</text>
</g>
</svg>
